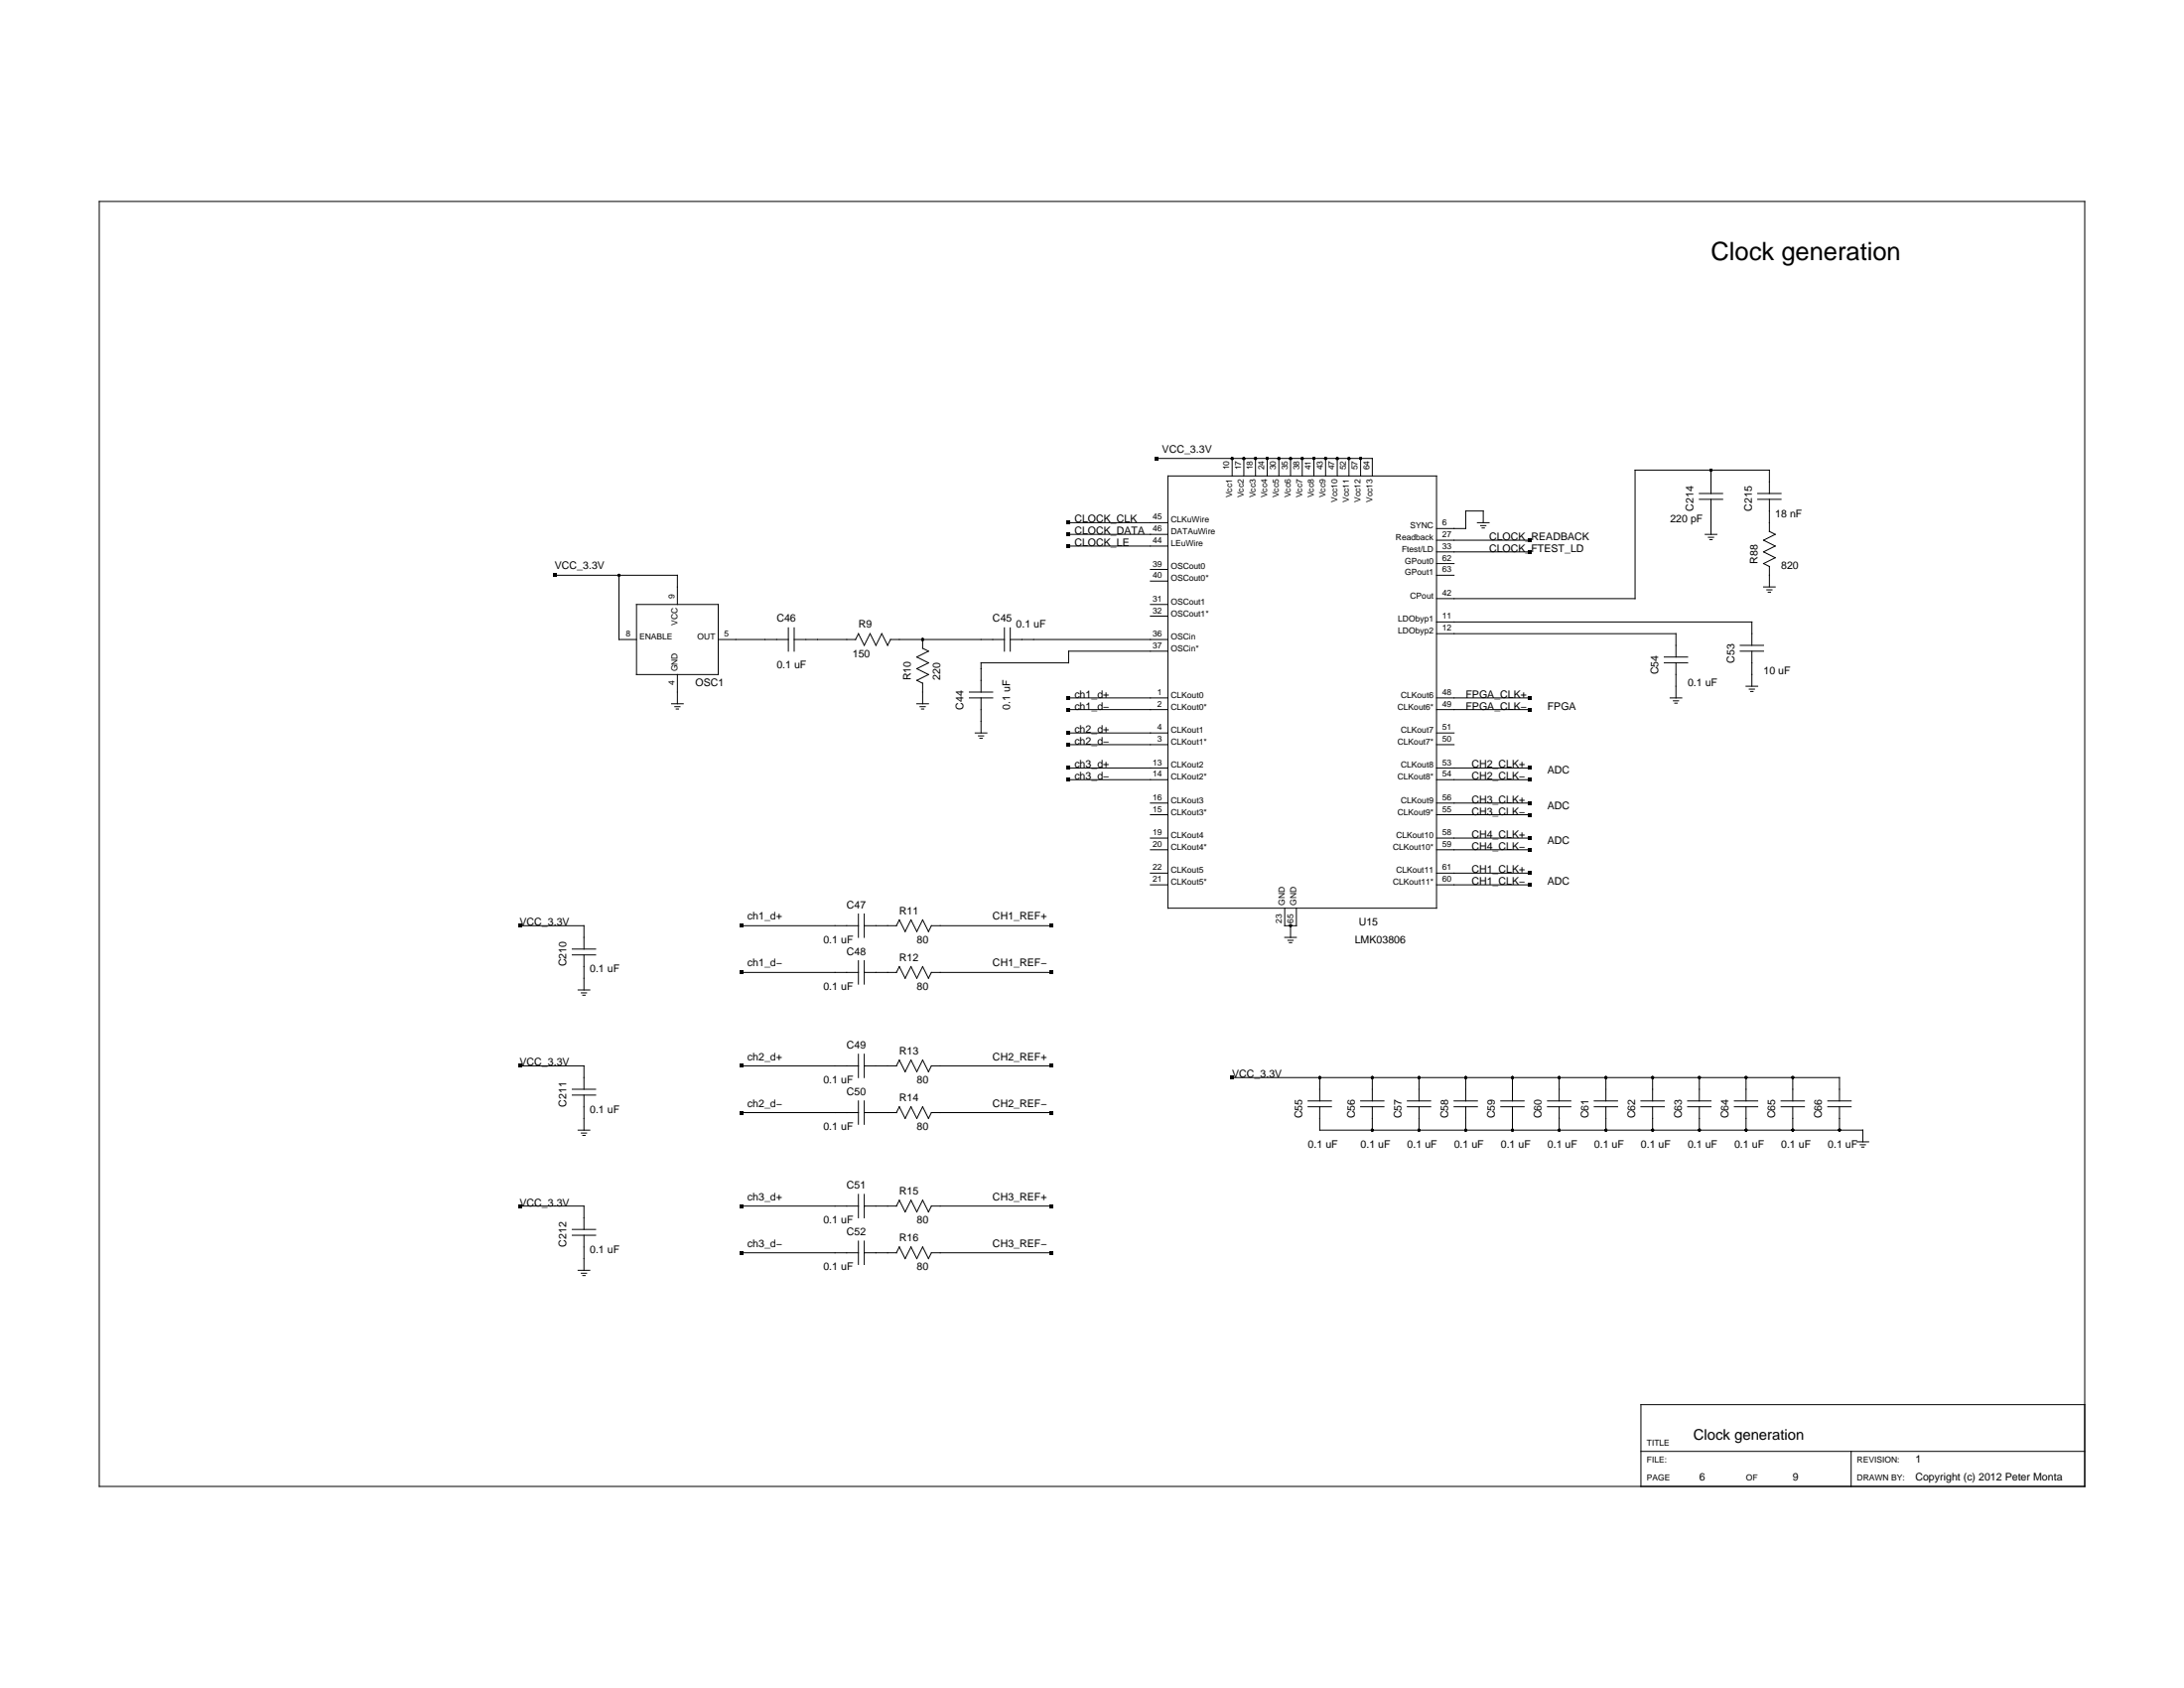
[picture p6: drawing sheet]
<svg xmlns="http://www.w3.org/2000/svg" width="279mm" height="216mm" viewBox="0 0 279 216" stroke-linecap="round" stroke-linejoin="round" font-family="sans-serif">
<g fill="none" stroke="#000" stroke-width=".13">
<path d="M12.7 25.8h254v164.3h-254zM147.9 58.6h27.7v2.3M157.6 58.6v2.3M159.1 58.6v2.3M160.6 58.6v2.3M162.1 58.6v2.3M163.6 58.6v2.3M165.1 58.6v2.3M166.6 58.6v2.3M168.1 58.6v2.3M169.6 58.6v2.3M171.1 58.6v2.3"/>
<path d="M172.6 58.6v2.3M174.1 58.6v2.3M71 73.6h15.7v3.7M79.2 73.6v8.2h2.2M81.4 77.3h10.5v9h-10.5zM136.7 66.9h12.7M136.7 68.3h12.7M136.7 69.8h12.7M147.2 72.8h2.2M147.2 74.3h2.2M147.2 77.3h2.2M147.2 78.8h2.2"/>
<path d="M149.4 60.9h34.4v55.3h-34.4zM183.8 70.6h11.9M183.8 72.1h2.2M183.8 73.6h2.2M183.8 79.6h40.3v2.9M183.8 69.1h11.9M189 66.9h1.5M189.4 67.2h.7M189.6 67.5h.3M189.8 66.9v-1.5h-2.3v2.2h-3.7M217.4 63.9h3M217.4 63.1h3"/>
<path d="M218.1 68.3h1.5M218.6 68.7h.6M218.7 69h.3M218.9 60.1v3M218.9 63.9v4.4M224.9 63.9h3M224.9 63.1h3M225.6 75.1h1.5M226 75.4h.7M226.2 75.7h.3M226.4 63.1v-3h-17.2v16.5h-25.4M226.4 63.9v4.1l.7 .3-1.5 .8 1.5 .7-1.5 .8 1.5 .7-1.5 .8 .8 .4v2.6"/>
<path d="M85.9 90h1.5M86.3 90.4h.7M86.5 90.7h.3M86.7 86.3v3.7M91.9 81.8h9M100.9 80.3v3M101.6 81.8h7.9M101.6 80.3v3M109.4 81.8l.4-.8 .8 1.5 .7-1.5 .8 1.5 .7-1.5 .8 1.5 .3-.7h14.6M117.3 90h1.5M117.7 90.4h.7M117.9 90.7h.3"/>
<path d="M118 81.8v1.1l.8 .4-1.5 .7 1.5 .8-1.5 .7 1.5 .8-1.5 .7 .7 .4M118 87.4v2.6M124 89.3h3M124 88.5h3M124.8 93.7h1.5M125.2 94.1h.6M125.4 94.4h.3M125.5 89.3v4.4M128.5 80.3v3M129.2 81.8h20.2M129.2 80.3v3M136.7 89.3h12.7"/>
<path d="M136.7 90.8h12.7M136.7 93.7h12.7M136.7 95.2h12.7M136.7 98.2h12.7M136.7 99.7h12.7M149.4 83.3h-12.7v1.5h-11.2v3.7M183.8 89.3h11.9M183.8 90.8h11.9M183.8 93.7h2.2M183.8 95.2h2.2M183.8 98.2h11.9M183.8 99.7h11.9"/>
<path d="M183.8 81h30.6v3M212.9 84.8h3M212.9 84h3M213.7 89.3h1.5M214.1 89.6h.6M214.3 89.9h.3M214.4 84.8v4.5M222.6 83.3h3M222.6 82.5h3M223.4 87.8h1.5M223.8 88.1h.7M224 88.4h.3"/>
<path d="M224.1 83.3v4.5M66.5 118.4h8.2v3M94.9 118.4h14.9M109.8 116.9v3M110.6 118.4h4.1l.4-.7 .7 1.4 .7-1.4 .8 1.4 .7-1.4 .8 1.4 .4-.7h15.3M110.6 116.9v3M147.2 102.7h2.2M147.2 104.2h2.2M147.2 107.2h2.2M147.2 108.7h2.2M147.2 111.7h2.2M147.2 113.2h2.2"/>
<path d="M164.4 116.2v2.2h1.4v-2.2M164.4 119.9h1.4M165.1 118.4v1.5M183.8 102.7h11.9M183.8 104.2h11.9M183.8 107.2h11.9M183.8 108.7h11.9M183.8 111.7h11.9M183.8 113.2h11.9M66.5 136.3h8.2v3M73.2 122.1h3M73.2 121.4h3"/>
<path d="M73.2 139.3h3M74 126.6h1.5M74.4 127h.6M74.6 127.3h.3M74.7 122.1v4.5M94.9 124.4h14.9M94.9 136.3h14.9M109.8 122.9v3M109.8 134.8v3M110.6 122.9v3M110.6 134.8v3M110.6 124.4h4.1l.3-.8 .8 1.5 .7-1.5 .8 1.5 .7-1.5 .8 1.5 .4-.7h15.3"/>
<path d="M110.6 136.3h4.1l.4-.7 .7 1.5 .7-1.5 .8 1.5 .7-1.5 .8 1.5 .4-.8h15.3M157.6 137.8h77.7v3M164.8 120.3h.6M165 120.6h.2M168.8 137.8v3M175.6 137.8v3M181.5 137.8v3M187.5 137.8v3M193.5 137.8v3M199.5 137.8v3M205.4 137.8v3M211.4 137.8v3"/>
<path d="M217.4 137.8v3M223.4 137.8v3M229.3 137.8v3M66.5 154.3h8.2v2.9M73.2 140.1h3M73.2 158h3M73.2 157.2h3M74 144.5h1.5M74.4 144.9h.6M74.6 145.2h.3M74.7 140.1v4.4M74.7 158v4.5"/>
<path d="M94.9 142.3h14.9M94.9 154.3h14.9M109.8 140.8v3M109.8 152.8v3M109.8 158.7v3M110.6 140.8v3M110.6 152.8v3M110.6 158.7v3M110.6 142.3h4.1l.3-.7 .8 1.5 .7-1.5 .8 1.5 .7-1.5 .8 1.5 .4-.8h15.3M110.6 154.3h4.1l.4-.8 .7 1.5 .7-1.5 .8 1.5 .7-1.5 .8 1.5 .4-.7h15.3M167.3 141.6h3M167.3 140.8h3"/>
<path d="M168.8 141.6v2.9h69.5v1.5M174.1 141.6h3M174.1 140.8h3M175.6 141.6v2.9M180 141.6h3M180 140.8h3M181.5 141.6v2.9M186 141.6h3M186 140.8h3M187.5 141.6v2.9M192 141.6h3M192 140.8h3"/>
<path d="M193.5 141.6v2.9M198 141.6h3M198 140.8h3M199.5 141.6v2.9M203.9 141.6h3M203.9 140.8h3M205.4 141.6v2.9M209.9 141.6h3M209.9 140.8h3M211.4 141.6v2.9M215.9 141.6h3M215.9 140.8h3"/>
<path d="M217.4 141.6v2.9M221.9 141.6h3M221.9 140.8h3M223.4 141.6v2.9M227.9 141.6h2.9M227.9 140.8h2.9M229.3 141.6v2.9M233.8 141.6h3M233.8 140.8h3M235.3 141.6v2.9M237.6 146h1.5M238 146.4h.6"/>
<path d="M238.2 146.7h.3M74 162.5h1.5M74.4 162.9h.6M74.6 163.2h.3M94.9 160.2h14.9M110.6 160.2h4.1l.3-.7 .8 1.5 .7-1.5 .8 1.5 .7-1.5 .8 1.5 .4-.8h15.3M266.7 179.7h-56.8v10.4M209.9 185.6h56.8M236.8 185.6v4.5"/>
</g>
<g fill="#000">
<path d="M147.7 58.4h.4v.5h-.4zM70.7 73.4h.5v.4h-.5zM136.5 66.6h.4v.5h-.4zM136.5 68.1h.4v.5h-.4zM136.5 69.6h.4v.5h-.4zM195.5 68.9h.5v.4h-.5zM195.5 70.4h.5v.4h-.5zM136.5 89h.4v.5h-.4zM136.5 90.5h.4v.5h-.4zM136.5 93.5h.4v.5h-.4zM136.5 95h.4v.5h-.4zM136.5 98h.4v.5h-.4z"/>
<path d="M136.5 99.5h.4v.4h-.4zM195.5 89h.5v.5h-.5zM195.5 90.5h.5v.5h-.5zM195.5 98h.5v.5h-.5zM195.5 99.5h.5v.4h-.5zM66.3 118.2h.4v.4h-.4zM94.7 118.2h.4v.4h-.4zM134.2 118.2h.5v.4h-.5zM195.5 111.5h.5v.4h-.5zM195.5 112.9h.5v.5h-.5zM195.5 107h.5v.4h-.5zM195.5 108.5h.5v.4h-.5z"/>
<path d="M195.5 102.5h.5v.4h-.5zM195.5 104h.5v.4h-.5zM66.3 136.1h.4v.5h-.4zM94.7 124.2h.4v.4h-.4zM94.7 136.1h.4v.5h-.4zM134.2 124.2h.5v.4h-.5zM134.2 136.1h.5v.5h-.5zM157.4 137.6h.5v.4h-.5zM66.3 154h.4v.5h-.4zM94.7 142.1h.4v.4h-.4zM94.7 154h.4v.5h-.4zM134.2 142.1h.5v.4h-.5z"/>
<path d="M134.2 154h.5v.5h-.5zM94.7 160h.4v.5h-.4zM134.2 160h.5v.5h-.5z"/>
<circle cx="157.6" cy="58.6" r=".19"/>
<circle cx="159.1" cy="58.6" r=".19"/>
<circle cx="160.6" cy="58.6" r=".19"/>
<circle cx="162.1" cy="58.6" r=".19"/>
<circle cx="163.6" cy="58.6" r=".19"/>
<circle cx="165.1" cy="58.6" r=".19"/>
<circle cx="166.6" cy="58.6" r=".19"/>
<circle cx="168.1" cy="58.6" r=".19"/>
<circle cx="169.6" cy="58.6" r=".19"/>
<circle cx="171.1" cy="58.6" r=".19"/>
<circle cx="172.6" cy="58.6" r=".19"/>
<circle cx="174.1" cy="58.6" r=".19"/>
<circle cx="79.2" cy="73.6" r=".19"/>
<circle cx="218.9" cy="60.1" r=".19"/>
<circle cx="118" cy="81.8" r=".19"/>
<circle cx="165.1" cy="118.4" r=".19"/>
<circle cx="168.8" cy="137.8" r=".19"/>
<circle cx="175.6" cy="137.8" r=".19"/>
<circle cx="181.5" cy="137.8" r=".19"/>
<circle cx="187.5" cy="137.8" r=".19"/>
<circle cx="193.5" cy="137.8" r=".19"/>
<circle cx="199.5" cy="137.8" r=".19"/>
<circle cx="205.4" cy="137.8" r=".19"/>
<circle cx="211.4" cy="137.8" r=".19"/>
<circle cx="217.4" cy="137.8" r=".19"/>
<circle cx="223.4" cy="137.8" r=".19"/>
<circle cx="229.3" cy="137.8" r=".19"/>
<circle cx="175.6" cy="144.5" r=".19"/>
<circle cx="181.5" cy="144.5" r=".19"/>
<circle cx="187.5" cy="144.5" r=".19"/>
<circle cx="193.5" cy="144.5" r=".19"/>
<circle cx="199.5" cy="144.5" r=".19"/>
<circle cx="205.4" cy="144.5" r=".19"/>
<circle cx="211.4" cy="144.5" r=".19"/>
<circle cx="217.4" cy="144.5" r=".19"/>
<circle cx="223.4" cy="144.5" r=".19"/>
<circle cx="229.3" cy="144.5" r=".19"/>
<circle cx="235.3" cy="144.5" r=".19"/>
</g>
<text font-size="3.2" x="218.9" y="33.2">Clock generation</text>
<text font-size="1.9" x="216.6" y="184.1">Clock generation</text>
<g font-size="1.3">
<text x="148.7" y="57.9">VCC_3.3V</text>
<text x="216.6" y="65.4" transform="rotate(-90 216.6 65.4)">C214</text>
<text x="224.1" y="65.4" transform="rotate(-90 224.1 65.4)">C215</text>
<text x="137.5" y="66.9">CLOCK_CLK</text>
<text x="137.5" y="68.3">CLOCK_DATA</text>
<text x="137.5" y="69.8">CLOCK_LE</text>
<text x="190.5" y="69.1">CLOCK_READBACK</text>
<text x="190.5" y="70.6">CLOCK_FTEST_LD</text>
<text x="213.7" y="66.9">220 pF</text>
<text x="227.1" y="66.1">18 nF</text>
<text x="71" y="72.8">VCC_3.3V</text>
<text x="224.9" y="72.1" transform="rotate(-90 224.9 72.1)">R88</text>
<text x="227.9" y="72.8">820</text>
<text x="99.4" y="79.6">C46</text>
<text x="109.8" y="80.3">R9</text>
<text x="127" y="79.6">C45</text>
<text x="130" y="80.3">0.1 uF</text>
<text x="89" y="87.8">OSC1</text>
<text x="99.4" y="85.5">0.1 uF</text>
<text x="109.1" y="84">150</text>
<text x="116.5" y="87" transform="rotate(-90 116.5 87)">R10</text>
<text x="120.3" y="87" transform="rotate(-90 120.3 87)">220</text>
<text x="137.5" y="89.3">ch1_d+</text>
<text x="187.5" y="89.3">FPGA_CLK+</text>
<text x="212.2" y="86.3" transform="rotate(-90 212.2 86.3)">C54</text>
<text x="215.9" y="87.8">0.1 uF</text>
<text x="221.9" y="84.8" transform="rotate(-90 221.9 84.8)">C53</text>
<text x="225.6" y="86.3">10 uF</text>
<text x="123.3" y="90.8" transform="rotate(-90 123.3 90.8)">C44</text>
<text x="129.2" y="90.8" transform="rotate(-90 129.2 90.8)">0.1 uF</text>
<text x="137.5" y="90.8">ch1_d−</text>
<text x="137.5" y="93.7">ch2_d+</text>
<text x="137.5" y="95.2">ch2_d−</text>
<text x="187.5" y="90.8">FPGA_CLK−</text>
<text x="198" y="90.8">FPGA</text>
<text x="137.5" y="98.2">ch3_d+</text>
<text x="137.5" y="99.7">ch3_d−</text>
<text x="188.3" y="98.2">CH2_CLK+</text>
<text x="188.3" y="99.7">CH2_CLK−</text>
<text x="198" y="99">ADC</text>
<text x="188.3" y="107.2">CH4_CLK+</text>
<text x="188.3" y="102.7">CH3_CLK+</text>
<text x="188.3" y="104.2">CH3_CLK−</text>
<text x="198" y="103.5">ADC</text>
<text x="198" y="107.9">ADC</text>
<text x="188.3" y="111.7">CH1_CLK+</text>
<text x="188.3" y="113.2">CH1_CLK−</text>
<text x="188.3" y="108.7">CH4_CLK−</text>
<text x="198" y="113.2">ADC</text>
<text x="66.5" y="118.4">VCC_3.3V</text>
<text x="95.6" y="117.7">ch1_d+</text>
<text x="108.3" y="116.2">C47</text>
<text x="115" y="116.9">R11</text>
<text x="127" y="117.7">CH1_REF+</text>
<text x="173.8" y="118.4">U15</text>
<text x="72.5" y="123.6" transform="rotate(-90 72.5 123.6)">C210</text>
<text x="75.5" y="124.4">0.1 uF</text>
<text x="95.6" y="123.6">ch1_d−</text>
<text x="105.3" y="120.6">0.1 uF</text>
<text x="108.3" y="122.1">C48</text>
<text x="115" y="122.9">R12</text>
<text x="117.3" y="120.6">80</text>
<text x="127" y="123.6">CH1_REF−</text>
<text x="173.3" y="120.6">LMK03806</text>
<text x="105.3" y="126.6">0.1 uF</text>
<text x="117.3" y="126.6">80</text>
<text x="66.5" y="136.3">VCC_3.3V</text>
<text x="95.6" y="135.6">ch2_d+</text>
<text x="108.3" y="134.1">C49</text>
<text x="115" y="134.8">R13</text>
<text x="127" y="135.6">CH2_REF+</text>
<text x="157.6" y="137.8">VCC_3.3V</text>
<text x="72.5" y="141.6" transform="rotate(-90 72.5 141.6)">C211</text>
<text x="75.5" y="142.3">0.1 uF</text>
<text x="95.6" y="141.6">ch2_d−</text>
<text x="105.3" y="138.6">0.1 uF</text>
<text x="108.3" y="140.1">C50</text>
<text x="115" y="140.8">R14</text>
<text x="117.3" y="138.6">80</text>
<text x="127" y="141.6">CH2_REF−</text>
<text x="166.6" y="143.1" transform="rotate(-90 166.6 143.1)">C55</text>
<text x="173.3" y="143.1" transform="rotate(-90 173.3 143.1)">C56</text>
<text x="179.3" y="143.1" transform="rotate(-90 179.3 143.1)">C57</text>
<text x="185.3" y="143.1" transform="rotate(-90 185.3 143.1)">C58</text>
<text x="191.2" y="143.1" transform="rotate(-90 191.2 143.1)">C59</text>
<text x="197.2" y="143.1" transform="rotate(-90 197.2 143.1)">C60</text>
<text x="203.2" y="143.1" transform="rotate(-90 203.2 143.1)">C61</text>
<text x="209.2" y="143.1" transform="rotate(-90 209.2 143.1)">C62</text>
<text x="215.2" y="143.1" transform="rotate(-90 215.2 143.1)">C63</text>
<text x="221.1" y="143.1" transform="rotate(-90 221.1 143.1)">C64</text>
<text x="227.1" y="143.1" transform="rotate(-90 227.1 143.1)">C65</text>
<text x="233.1" y="143.1" transform="rotate(-90 233.1 143.1)">C66</text>
<text x="105.3" y="144.5">0.1 uF</text>
<text x="117.3" y="144.5">80</text>
<text x="167.3" y="146.8">0.1 uF</text>
<text x="174.1" y="146.8">0.1 uF</text>
<text x="180" y="146.8">0.1 uF</text>
<text x="186" y="146.8">0.1 uF</text>
<text x="192" y="146.8">0.1 uF</text>
<text x="198" y="146.8">0.1 uF</text>
<text x="203.9" y="146.8">0.1 uF</text>
<text x="209.9" y="146.8">0.1 uF</text>
<text x="215.9" y="146.8">0.1 uF</text>
<text x="221.9" y="146.8">0.1 uF</text>
<text x="227.9" y="146.8">0.1 uF</text>
<text x="233.8" y="146.8">0.1 uF</text>
<text x="66.5" y="154.3">VCC_3.3V</text>
<text x="95.6" y="153.5">ch3_d+</text>
<text x="108.3" y="152">C51</text>
<text x="115" y="152.8">R15</text>
<text x="127" y="153.5">CH3_REF+</text>
<text x="72.5" y="159.5" transform="rotate(-90 72.5 159.5)">C212</text>
<text x="75.5" y="160.2">0.1 uF</text>
<text x="95.6" y="159.5">ch3_d−</text>
<text x="105.3" y="156.5">0.1 uF</text>
<text x="108.3" y="158">C52</text>
<text x="115" y="158.7">R16</text>
<text x="117.3" y="156.5">80</text>
<text x="127" y="159.5">CH3_REF−</text>
<text x="105.3" y="162.5">0.1 uF</text>
<text x="117.3" y="162.5">80</text>
<text x="217.4" y="189.4">6</text>
<text x="229.3" y="189.4">9</text>
<text x="245" y="187.1">1</text>
<text x="245" y="189.4">Copyright (c) 2012 Peter Monta</text>
</g>
<g font-size="1.1">
<text x="157.3" y="60.1" transform="rotate(-90 157.3 60.1)">10</text>
<text x="157.6" y="63.6" transform="rotate(-90 157.6 63.6)">Vcc1</text>
<text x="158.7" y="60.1" transform="rotate(-90 158.7 60.1)">17</text>
<text x="159.1" y="63.6" transform="rotate(-90 159.1 63.6)">Vcc2</text>
<text x="160.2" y="60.1" transform="rotate(-90 160.2 60.1)">18</text>
<text x="160.6" y="63.6" transform="rotate(-90 160.6 63.6)">Vcc3</text>
<text x="161.7" y="60.1" transform="rotate(-90 161.7 60.1)">24</text>
<text x="162.1" y="63.6" transform="rotate(-90 162.1 63.6)">Vcc4</text>
<text x="163.2" y="60.1" transform="rotate(-90 163.2 60.1)">30</text>
<text x="163.6" y="63.6" transform="rotate(-90 163.6 63.6)">Vcc5</text>
<text x="164.7" y="60.1" transform="rotate(-90 164.7 60.1)">35</text>
<text x="165.1" y="63.6" transform="rotate(-90 165.1 63.6)">Vcc6</text>
<text x="166.2" y="60.1" transform="rotate(-90 166.2 60.1)">38</text>
<text x="166.6" y="63.6" transform="rotate(-90 166.6 63.6)">Vcc7</text>
<text x="167.7" y="60.1" transform="rotate(-90 167.7 60.1)">41</text>
<text x="168.1" y="63.6" transform="rotate(-90 168.1 63.6)">Vcc8</text>
<text x="169.2" y="60.1" transform="rotate(-90 169.2 60.1)">43</text>
<text x="169.6" y="63.6" transform="rotate(-90 169.6 63.6)">Vcc9</text>
<text x="170.7" y="60.1" transform="rotate(-90 170.7 60.1)">47</text>
<text x="171.1" y="64.2" transform="rotate(-90 171.1 64.2)">Vcc10</text>
<text x="172.2" y="60.1" transform="rotate(-90 172.2 60.1)">52</text>
<text x="172.6" y="64.2" transform="rotate(-90 172.6 64.2)">Vcc11</text>
<text x="173.7" y="60.1" transform="rotate(-90 173.7 60.1)">57</text>
<text x="174.1" y="64.2" transform="rotate(-90 174.1 64.2)">Vcc12</text>
<text x="175.2" y="60.1" transform="rotate(-90 175.2 60.1)">64</text>
<text x="175.6" y="64.2" transform="rotate(-90 175.6 64.2)">Vcc13</text>
<text x="147.5" y="66.5">45</text>
<text x="147.5" y="68">46</text>
<text x="147.5" y="69.5">44</text>
<text x="149.8" y="66.9">CLKuWire</text>
<text x="149.8" y="68.3">DATAuWire</text>
<text x="149.8" y="69.8">LEuWire</text>
<text x="178.5" y="69.1">Readback</text>
<text x="179.3" y="70.6">Ftest/LD</text>
<text x="180.4" y="67.6">SYNC</text>
<text x="184.5" y="70.2">33</text>
<text x="184.5" y="71.7">62</text>
<text x="184.5" y="68.7">27</text>
<text x="184.5" y="67.2">6</text>
<text x="86.3" y="76.6" transform="rotate(-90 86.3 76.6)">9</text>
<text x="147.5" y="72.5">39</text>
<text x="147.5" y="74">40</text>
<text x="147.5" y="76.9">31</text>
<text x="149.8" y="72.8">OSCout0</text>
<text x="149.8" y="74.3">OSCout0*</text>
<text x="149.8" y="77.3">OSCout1</text>
<text x="179.7" y="72.1">GPout0</text>
<text x="179.7" y="73.6">GPout1</text>
<text x="180.4" y="76.6">CPout</text>
<text x="184.5" y="76.2">42</text>
<text x="184.5" y="73.2">63</text>
<text x="80.1" y="81.4">8</text>
<text x="81.8" y="81.8">ENABLE</text>
<text x="86.7" y="80" transform="rotate(-90 86.7 80)">VCC</text>
<text x="89.2" y="81.8">OUT</text>
<text x="92.6" y="81.4">5</text>
<text x="147.5" y="81.4">36</text>
<text x="147.5" y="82.9">37</text>
<text x="147.5" y="78.4">32</text>
<text x="149.8" y="81.8">OSCin</text>
<text x="149.8" y="83.3">OSCin*</text>
<text x="149.8" y="78.8">OSCout1*</text>
<text x="178.8" y="79.6">LDObyp1</text>
<text x="178.8" y="81">LDObyp2</text>
<text x="184.5" y="79.2">11</text>
<text x="184.5" y="80.7">12</text>
<text x="86.3" y="87.6" transform="rotate(-90 86.3 87.6)">4</text>
<text x="86.7" y="85.9" transform="rotate(-90 86.7 85.9)">GND</text>
<text x="148.1" y="88.9">1</text>
<text x="149.8" y="89.3">CLKout0</text>
<text x="179.2" y="89.3">CLKout6</text>
<text x="184.5" y="88.9">48</text>
<text x="148.1" y="90.4">2</text>
<text x="148.1" y="93.4">4</text>
<text x="148.1" y="94.9">3</text>
<text x="149.8" y="90.8">CLKout0*</text>
<text x="149.8" y="93.7">CLKout1</text>
<text x="149.8" y="95.2">CLKout1*</text>
<text x="178.8" y="90.8">CLKout6*</text>
<text x="178.8" y="95.2">CLKout7*</text>
<text x="179.2" y="93.7">CLKout7</text>
<text x="184.5" y="90.4">49</text>
<text x="184.5" y="93.4">51</text>
<text x="184.5" y="94.9">50</text>
<text x="147.5" y="97.9">13</text>
<text x="147.5" y="99.4">14</text>
<text x="149.8" y="98.2">CLKout2</text>
<text x="149.8" y="99.7">CLKout2*</text>
<text x="178.8" y="99.7">CLKout8*</text>
<text x="179.2" y="98.2">CLKout8</text>
<text x="184.5" y="97.9">53</text>
<text x="184.5" y="99.4">54</text>
<text x="147.5" y="102.3">16</text>
<text x="147.5" y="103.8">15</text>
<text x="147.5" y="106.8">19</text>
<text x="149.8" y="102.7">CLKout3</text>
<text x="149.8" y="104.2">CLKout3*</text>
<text x="149.8" y="107.2">CLKout4</text>
<text x="178.6" y="107.2">CLKout10</text>
<text x="178.8" y="104.2">CLKout9*</text>
<text x="179.2" y="102.7">CLKout9</text>
<text x="184.5" y="102.3">56</text>
<text x="184.5" y="103.8">55</text>
<text x="184.5" y="106.8">58</text>
<text x="147.5" y="108.3">20</text>
<text x="147.5" y="111.3">22</text>
<text x="147.5" y="112.8">21</text>
<text x="149.8" y="108.7">CLKout4*</text>
<text x="149.8" y="111.7">CLKout5</text>
<text x="149.8" y="113.2">CLKout5*</text>
<text x="178.2" y="108.7">CLKout10*</text>
<text x="178.2" y="113.2">CLKout11*</text>
<text x="178.6" y="111.7">CLKout11</text>
<text x="184.5" y="108.3">59</text>
<text x="184.5" y="111.3">61</text>
<text x="184.5" y="112.8">60</text>
<text x="164" y="118.1" transform="rotate(-90 164 118.1)">23</text>
<text x="164.4" y="115.8" transform="rotate(-90 164.4 115.8)">GND</text>
<text x="165.5" y="118.1" transform="rotate(-90 165.5 118.1)">65</text>
<text x="165.8" y="115.8" transform="rotate(-90 165.8 115.8)">GND</text>
<text x="210.7" y="184.9">TITLE</text>
<text x="210.7" y="187.1">FILE:</text>
<text x="210.7" y="189.4">PAGE</text>
<text x="223.4" y="189.4">OF</text>
<text x="237.6" y="187.1">REVISION:</text>
<text x="237.6" y="189.4">DRAWN BY:</text>
</g>
</svg>
